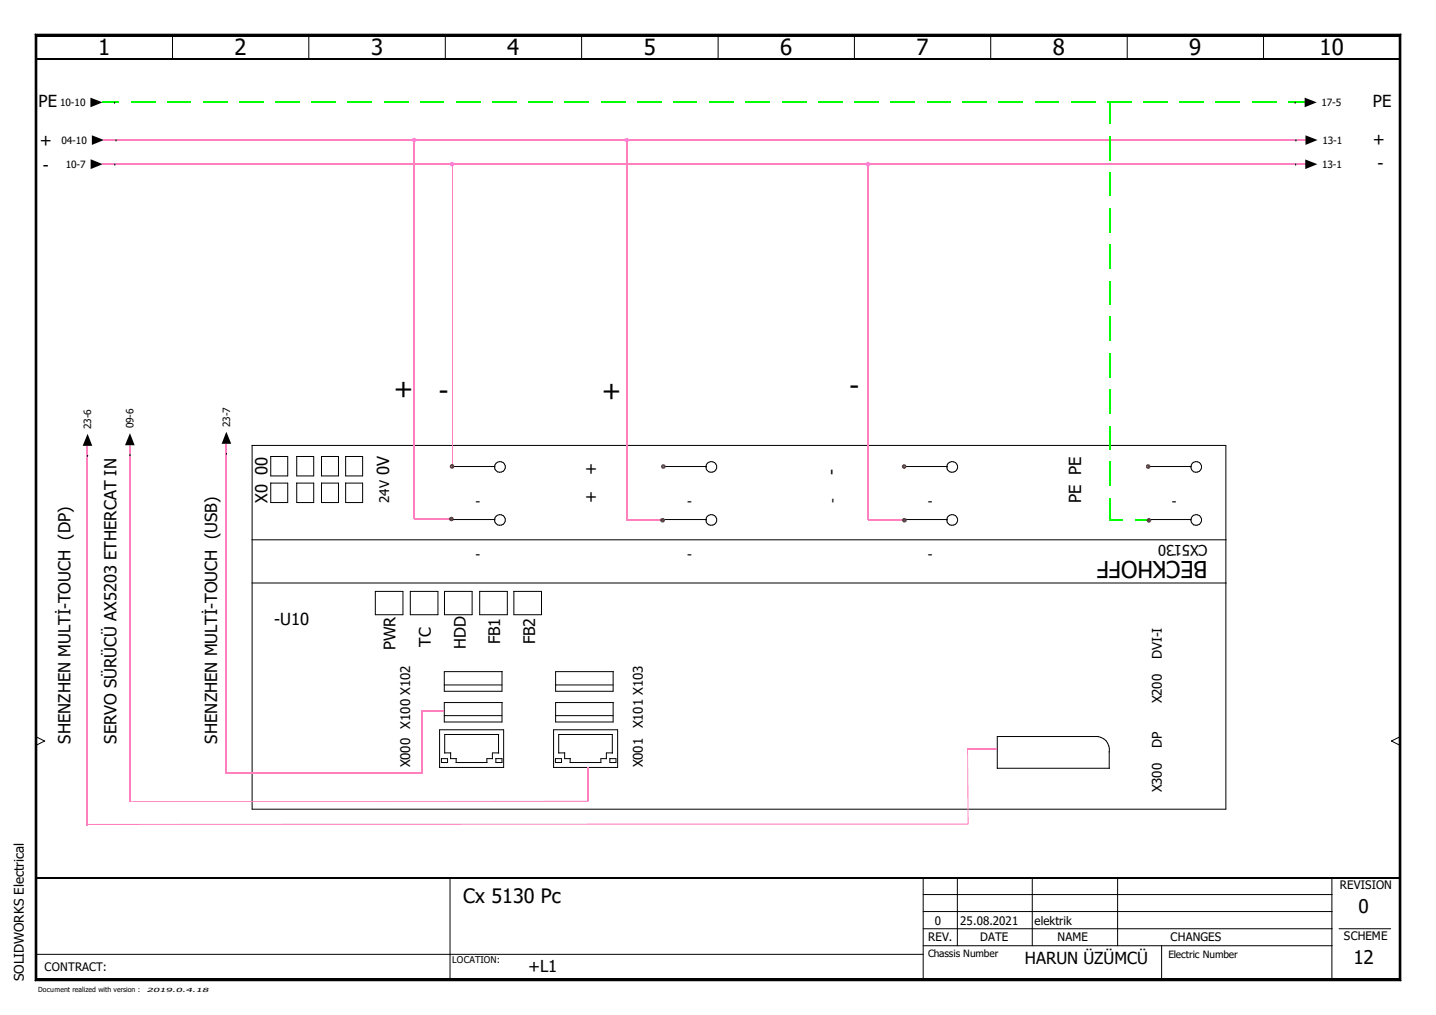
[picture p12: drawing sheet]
<svg xmlns="http://www.w3.org/2000/svg" width="297mm" height="210mm" viewBox="0 0 297 210" stroke-linecap="round" stroke-linejoin="round" font-family="sans-serif">
<path d="M.1 0h296.8v209.8h-296.8z" fill="none" stroke="#fff" stroke-width=".21"/>
<g fill="none" stroke="#000" stroke-width=".21">
<path d="M7.3 7.1l.3 .4zM7.3 7.1h282.5zM7.3 7.1v195.7zM7.3 7.1h282.5v195.7h-282.5zM7.6 7.5h281.8zM7.6 7.5v194.9zM7.6 7.5h281.8v194.9h-281.8zM35.7 7.2v5M63.9 7.2v5M92.2 7.2l-.1 5M120.4 7.2l-.1 5M148.6 7.2l-.1 5"/>
<path d="M176.8 7.2l-.1 5M205 7.2l-.1 5M233.2 7.2v5M261.4 7.2v5M289.4 7.5v194.9zM289.8 7.1l-.4 .4zM289.8 7.1v195.7zM23.7 21.2h.1M23.7 34h.1M24 29h.1M267.9 21.2h.1M268 34h.1"/>
<path d="M268.1 29h.1M18.1 94.2h.1M26.9 94.1h.1M46.8 93.8h.1M52.2 92.1h201.4v75.2h-201.4zM56 94.4h3.5v4h-3.5zM56 99.9h3.5v4h-3.5zM61.4 94.4h3.5v4h-3.5zM61.4 99.9h3.5v4h-3.5zM66.5 94.4h3.5v4h-3.5zM66.5 99.9h3.5v4h-3.5zM71.5 94.4h3.5v4h-3.5z"/>
<path d="M71.5 99.9h3.5v4h-3.5zM93.7 96.5h8.7M102.3 96.6h.1M137.4 96.5h8.7M146 96.6h.1M187.2 96.5h8.7M195.9 96.6h.1M237.7 96.5h8.7M246.3 96.6h.1M52.1 111.6h201.5M93.7 107.4h8.7M102.3 107.5h.1"/>
<path d="M137.4 107.4h8.7M146 107.5h.1M187.2 107.4h8.7M195.9 107.5h.1M237.7 107.4h8.7M246.3 107.5h.1M52.1 120.6h201.5M77.6 122.3h5.8v4.8h-5.8zM84.9 122.3h5.7v4.8h-5.7zM91.9 122.3h5.8v4.8h-5.8zM99.2 122.3h5.7v4.8h-5.7zM103.8 138.9v4.1h-11.9v-4.1h12"/>
<path d="M106.3 122.3h5.7v4.8h-5.7zM114.9 138.9h11.9v4.1h-11.9zM7.4 152.4l1.8 .8M9.2 153.2l-1.7 .9M9.2 153.2h.1M90.9 150.9h13.3v7.8h-13.3zM91.3 156.9h1.3v.8h-1.3zM91.9 148h11.9M91.9 141.6h11.9M102.6 156.9h1.2v.8h-1.2zM103.1 151.9v3.8M103.2 151.9h-11.2v3.8h1.2v1.2h1.2v.8h6.3"/>
<path d="M103.2 155.7h-1.3v1.2h-1.2v.8M103.8 145.3v4h-11.9v-4h12M114.5 150.9h13.3v7.8h-13.3zM114.9 156.9h1.3v.8h-1.3zM114.9 145.3h11.9v4h-11.9zM114.9 148h11.9M114.9 141.6h11.9M126.1 156.9h1.3v.8h-1.3zM126.7 151.9v3.8M126.7 155.7h-1.3l.1 1.2h-1.2v.8M126.7 151.9h-11.1v3.8h1.2v1.2h1.1v.8h6.4M227.1 152.3a2.71 2.71 0 0 1 2.3 3.2"/>
<path d="M227.2 152.3h-20.9v6.6h23.2M229.4 155.5v3.4M229.4 155.5h.1M287.8 153.2l1.8 .9M287.8 153.2h.1M289.6 152.4l-1.8 .8M7.4 197.4h183.6M93.1 181.5v21.1M191 195.6h84.5M191 192.1h84.5M191 188.5h84.5M191 185h84.5"/>
<path d="M191 181.5v21.1M198.1 181.5l-.1 14.1M213.6 181.5l-.1 14.1M231.2 181.5v14.1M240.3 195.6v7M275.5 181.5h.1M275.5 181.5v21.1M277 192.1h10.6M7.3 202.8h282.5zM7.6 202.4l-.3 .4zM7.6 202.4h281.8zM289.4 202.4l.4 .4z"/>
<circle cx="103.4" cy="96.6" r="1.11"/>
<circle cx="147.2" cy="96.6" r="1.11"/>
<circle cx="197" cy="96.6" r="1.11"/>
<circle cx="247.4" cy="96.6" r="1.11"/>
<circle cx="103.4" cy="107.5" r="1.11"/>
<circle cx="147.2" cy="107.5" r="1.11"/>
<circle cx="197" cy="107.5" r="1.11"/>
<circle cx="247.4" cy="107.5" r="1.11"/>
</g>
<path d="M7.3 7.3h282.5M7.3 202.6h282.5" fill="none" stroke="#000" stroke-width=".38"/>
<g fill="#000">
<path d="M7.3 7.1l.3 .4zM289.8 7.1l-.4 .4zM18.7 20.2l2.5 1-2.5 1zM18.8 32.9l2.4 1.1-2.4 1zM19 28l2.5 1-2.5 1zM269.9 20.2l2.5 1-2.5 1zM270 33l2.5 1-2.5 1zM270 28l2.5 1-2.5 1zM18.1 89.7l1 2.5h-2zM26.9 89.6l1 2.5h-2zM46.8 89.3l1 2.5h-2zM7.6 202.4l-.3 .4z"/>
<path d="M289.4 202.4l.4 .4z"/>
</g>
<path d="M7.4 7.1v195.7M7.4 12.2h282.2M289.6 7.1v195.7M7.4 181.5h282.2" fill="none" stroke="#000" stroke-width=".34"/>
<g fill="none" stroke="#ff7fbf" stroke-width=".21">
<path d="M21.2 34h248.8M21.5 29h248.5M85.7 29v78.3M93.5 34v62.5M129.6 28.9v78.7M179.5 34v73.4M18.1 92.2v78.5M26.9 92.1v73.7M46.8 91.8v68.2M85.7 107.3h7.7M129.6 107.6h7.5M179.6 107.6h7.5"/>
<path d="M46.8 160h40.6M87.4 146.9v13.1M87.4 147h4.4M121.7 158.7v7M200.1 155h6.1"/>
</g>
<path d="M26.9 165.7h94.8" fill="none" stroke="#ff7fbf" stroke-width=".25"/>
<g fill="none" stroke="#0f0" stroke-width=".25">
<path d="M229.6 20.9v4.8M229.6 28.2v4.9M229.6 35.6v5M229.6 43.1v5M229.6 50.6v5M229.6 58.1v4.9M229.6 65.5v5M229.6 73v5M229.6 80.5v5M229.6 88v5M229.6 95.5v5M229.4 107.6h2.9"/>
<path d="M229.6 103v4.7M234.8 107.6h2.9"/>
</g>
<path d="M200.2 155v15.4M18.1 170.5h182.2" fill="none" stroke="#ff7fbf" stroke-width=".3"/>
<g fill="none" stroke="#0f0" stroke-width=".21">
<path d="M21.2 21.2h3.4M27.1 21.2h5M34.6 21.2h4.9M42 21.2h5M49.5 21.2h5M57 21.2h5M64.5 21.2h5M72 21.2h5M79.5 21.2h5M86.9 21.2h5M94.4 21.2h5M101.9 21.2h5"/>
<path d="M109.4 21.2h5M116.8 21.2h5M124.3 21.2h5M131.8 21.2h5M139.3 21.2h5M146.8 21.2h5M154.3 21.2h5M161.8 21.2h4.9M169.2 21.2h5M176.7 21.2h5M184.2 21.2h5M191.7 21.2h4.9"/>
<path d="M199.1 21.2h5M206.6 21.2h5M214.1 21.2h5M221.6 21.2h5M229.1 21.2h5M236.6 21.2h5M244 21.2h5M251.5 21.2h5M259 21.2h5M266.5 21.2h3.4"/>
</g>
<g fill="#a50000">
<path d="M238 107.3l.2 .3h-.5z"/>
<path d="M237.7 107.1l.3 .2-.3 .3z"/>
<path d="M237.3 107.3l.4-.2v.5z"/>
<path d="M237.3 107.3l.3 .3h-.5z"/>
<path d="M237.1 107.6l.5 .1-.3 .2z"/>
<path d="M237.6 107.7l.1 .4-.4-.2z"/>
<path d="M237.7 107.7l.3 .2-.3 .2z"/>
<path d="M237.7 107.6h.5l-.2 .3z"/>
<path d="M237.5 96.4l.4-.3 .1 .4z"/>
<path d="M237.5 96l.4 .1-.4 .3z"/>
<path d="M237.1 96.1l.4-.1v.4z"/>
<path d="M237.1 96.1l.3 .4h-.4z"/>
<path d="M237 96.5h.4l-.3 .3z"/>
<path d="M237.4 96.5l.1 .5-.4-.2z"/>
<path d="M237.5 96.5l.4 .3-.4 .2z"/>
<path d="M237.5 96.5h.5l-.1 .3z"/>
<path d="M187.1 107.6l.3-.4 .2 .4z"/>
<path d="M187.1 107.1l.3 .1-.3 .4z"/>
<path d="M186.7 107.2l.4-.1v.5z"/>
<path d="M186.7 107.2l.4 .4h-.5z"/>
<path d="M186.6 107.6h.5l-.4 .3z"/>
<path d="M187.1 107.6v.5l-.4-.2z"/>
<path d="M187.1 107.7l.3 .2-.3 .2z"/>
<path d="M187.1 107.6h.5l-.2 .3z"/>
<path d="M187.1 96.4l.3-.3 .1 .4z"/>
<path d="M187 96l.4 .1-.3 .3z"/>
<path d="M186.7 96.1l.3-.1v.4z"/>
<path d="M186.7 96.1l.3 .4h-.5z"/>
<path d="M186.5 96.5h.5l-.3 .3z"/>
<path d="M187 96.5v.5l-.3-.2z"/>
<path d="M187 96.5l.4 .3-.4 .2z"/>
<path d="M187.1 96.5h.4l-.1 .3z"/>
</g>
<g fill="#ff7fdf">
<path d="M179.6 33.9l.3-.3 .1 .4z"/>
<path d="M179.5 33.4l.4 .2-.3 .3z"/>
<path d="M179.2 33.6l.3-.2v.5z"/>
<path d="M179.2 33.6l.3 .4h-.5z"/>
<path d="M179 34h.5l-.3 .3z"/>
<path d="M179.5 34v.5l-.3-.2z"/>
<path d="M179.5 34l.4 .3-.4 .2z"/>
<path d="M179.6 34h.4l-.1 .3z"/>
</g>
<g fill="#a50000">
<path d="M137.2 96.4l.4-.3 .1 .4z"/>
<path d="M137.2 96l.4 .1-.4 .3z"/>
<path d="M136.9 96.1l.3-.1v.4z"/>
<path d="M136.9 96.1l.3 .4h-.5z"/>
<path d="M136.7 96.5h.5l-.3 .3z"/>
<path d="M137.2 96.5v.5l-.3-.2z"/>
<path d="M137.2 96.5l.4 .3-.4 .2z"/>
<path d="M137.2 96.5h.5l-.1 .3z"/>
<path d="M137.1 107.6l.3-.4 .1 .4z"/>
<path d="M137.1 107.1l.3 .1-.3 .4z"/>
<path d="M136.7 107.2l.4-.1v.4z"/>
<path d="M136.7 107.2l.3 .4h-.4z"/>
<path d="M136.6 107.6h.4l-.3 .3z"/>
<path d="M136.7 107.9l.4-.2v.4z"/>
<path d="M137.1 107.6l.3 .3-.3 .2z"/>
<path d="M137.1 107.6h.4l-.1 .3z"/>
</g>
<g fill="#ff7fdf">
<path d="M130 28.6l.1 .4h-.4z"/>
<path d="M129.6 28.5l.4 .1-.3 .4z"/>
<path d="M129.2 28.6l.4-.1v.4z"/>
<path d="M129.2 28.6l.4 .4h-.5z"/>
<path d="M129.1 29h.5l-.4 .3z"/>
<path d="M129.2 29.3l.4-.3v.5z"/>
<path d="M129.6 29l.4 .3-.4 .2z"/>
<path d="M129.7 29h.4l-.1 .3z"/>
</g>
<g fill="#a50000">
<path d="M93.8 96.1l.2 .4h-.4z"/>
<path d="M93.5 96l.3 .1-.2 .3z"/>
<path d="M93.2 96.1l.3-.1v.4z"/>
<path d="M93.2 96.1l.3 .4h-.5z"/>
<path d="M93 96.5h.5l-.3 .3z"/>
<path d="M93.5 96.5v.4l-.3-.1z"/>
<path d="M93.5 96.5l.3 .3-.3 .1z"/>
<path d="M93.6 96.5h.4l-.2 .3z"/>
</g>
<g fill="#ff7fdf">
<path d="M93.6 33.9l.2-.3 .2 .4z"/>
<path d="M93.5 33.4l.3 .2-.2 .3z"/>
<path d="M93.2 33.6l.3-.2v.5z"/>
<path d="M93.2 33.6l.3 .4h-.5z"/>
<path d="M93 34h.5l-.3 .3z"/>
<path d="M93.5 34v.5l-.3-.2z"/>
<path d="M93.5 34l.3 .3-.3 .2z"/>
<path d="M93.6 34h.4l-.2 .3z"/>
</g>
<g fill="#a50000">
<path d="M93.7 107l.2 .4h-.5z"/>
<path d="M93.4 106.8l.3 .2-.3 .3z"/>
<path d="M93 107l.4-.2-.1 .5z"/>
<path d="M93 107l.3 .4h-.4z"/>
<path d="M92.9 107.4h.4l-.3 .3z"/>
<path d="M93.3 107.4l.1 .4-.4-.1z"/>
<path d="M93.4 107.4l.3 .3-.3 .1z"/>
<path d="M93.4 107.4h.5l-.2 .3z"/>
</g>
<g fill="#ff7fdf">
<path d="M85.7 29l.4-.4 .1 .4z"/>
<path d="M85.7 28.5l.4 .1-.4 .4z"/>
<path d="M85.3 28.6l.4-.1v.5z"/>
<path d="M85.3 28.6l.4 .4h-.5z"/>
<path d="M85.2 29h.5l-.4 .3z"/>
<path d="M85.7 29v.5l-.4-.2z"/>
<path d="M85.7 29l.4 .3-.4 .2z"/>
<path d="M85.7 29h.5l-.1 .3z"/>
</g>
<g font-size="5.5">
<text x="81.4" y="82.2">+</text>
<text x="90.8" y="82.8">-</text>
<text x="124.5" y="82.8">+</text>
<text x="175.7" y="81.8">-</text>
</g>
<text font-size="4.8" x="249.8" y="116.1" transform="rotate(180 249.8 116.1)">BECKHOFF</text>
<g font-size="4.6">
<text x="20.3" y="11.3">1</text>
<text x="48.5" y="11.3">2</text>
<text x="76.7" y="11.3">3</text>
<text x="104.9" y="11.3">4</text>
<text x="133.2" y="11.3">5</text>
<text x="161.4" y="11.3">6</text>
<text x="189.6" y="11.3">7</text>
<text x="217.8" y="11.3">8</text>
<text x="246" y="11.3">9</text>
<text x="273" y="11.3">10</text>
</g>
<text font-size="4.1" x="95.8" y="186.6">Cx 5130 Pc</text>
<g font-size="3.9">
<text x="281" y="188.8">0</text>
<text x="279.9" y="199.4">12</text>
</g>
<g font-size="3.4">
<text x="8" y="22.2">PE</text>
<text x="284" y="22.2">PE</text>
<text x="284" y="29.9">+</text>
<text x="8.3" y="30.3">+</text>
<text x="8.9" y="35.3">-</text>
<text x="284.9" y="35.1">-</text>
<text x="80.5" y="98.3" transform="rotate(-90 80.5 98.3)">0V</text>
<text x="123.4" y="98.3" transform="rotate(-90 123.4 98.3)">+</text>
<text x="173.2" y="98.3" transform="rotate(-90 173.2 98.3)">-</text>
<text x="55.3" y="104" transform="rotate(-90 55.3 104)">X0 00</text>
<text x="123.4" y="104" transform="rotate(-90 123.4 104)">+</text>
<text x="223.6" y="104" transform="rotate(-90 223.6 104)">PE PE</text>
<text x="56.7" y="129.3">-U10</text>
<text x="14.6" y="153.8" transform="rotate(-90 14.6 153.8)">SHENZHEN MULTİ-TOUCH (DP)</text>
<text x="24.1" y="153.8" transform="rotate(-90 24.1 153.8)">SERVO SÜRÜCÜ AX5203 ETHERCAT IN</text>
<text x="44.9" y="153.8" transform="rotate(-90 44.9 153.8)">SHENZHEN MULTİ-TOUCH (USB)</text>
<text x="109.3" y="201.1">+L1</text>
<text x="212" y="199.4">HARUN ÜZÜMCÜ</text>
</g>
<g font-size="3.3">
<text x="81.8" y="134.4" transform="rotate(-90 81.8 134.4)">PWR</text>
<text x="89.2" y="133.7" transform="rotate(-90 89.2 133.7)">TC</text>
<text x="96.3" y="134.1" transform="rotate(-90 96.3 134.1)">HDD</text>
<text x="103.5" y="133.3" transform="rotate(-90 103.5 133.3)">FB1</text>
<text x="110.7" y="133.3" transform="rotate(-90 110.7 133.3)">FB2</text>
</g>
<text font-size="3" x="249.8" y="112.7" transform="rotate(180 249.8 112.7)">CX5130</text>
<g font-size="2.7">
<text x="80.5" y="104" transform="rotate(-90 80.5 104)">24V</text>
<text x="98.4" y="104.6">-</text>
<text x="142.1" y="104.6">-</text>
<text x="173.2" y="104" transform="rotate(-90 173.2 104)">-</text>
<text x="191.9" y="104.6">-</text>
<text x="242.4" y="104.6">-</text>
<text x="98.4" y="115.6">-</text>
<text x="142.1" y="115.6">-</text>
<text x="191.9" y="115.6">-</text>
<text x="242.4" y="115.6">-</text>
<text x="240.3" y="136.4" transform="rotate(-90 240.3 136.4)">DVI-I</text>
<text x="240.3" y="145.5" transform="rotate(-90 240.3 145.5)">X200</text>
<text x="84.9" y="150.7" transform="rotate(-90 84.9 150.7)">X100 X102</text>
<text x="133" y="150.6" transform="rotate(-90 133 150.6)">X101 X103</text>
<text x="240.3" y="154.7" transform="rotate(-90 240.3 154.7)">DP</text>
<text x="84.9" y="158.7" transform="rotate(-90 84.9 158.7)">X000</text>
<text x="133" y="158.7" transform="rotate(-90 133 158.7)">X001</text>
<text x="240.3" y="163.9" transform="rotate(-90 240.3 163.9)">X300</text>
<text x="4.9" y="202.8" transform="rotate(-90 4.9 202.8)">SOLIDWORKS Electrical</text>
</g>
<g font-size="2.4">
<text x="277.2" y="183.8">REVISION</text>
<text x="193.4" y="191.3">0</text>
<text x="198.6" y="191.3">25.08.2021</text>
<text x="214" y="191.3">elektrik</text>
<text x="192" y="194.7">REV.</text>
<text x="202.7" y="194.7">DATE</text>
<text x="218.7" y="194.7">NAME</text>
<text x="242.1" y="194.7">CHANGES</text>
<text x="278" y="194.4">SCHEME</text>
<text x="9.2" y="200.9">CONTRACT:</text>
</g>
<g font-size="2.1">
<text x="12.4" y="21.9">10-10</text>
<text x="273.4" y="21.9">17-5</text>
<text x="12.7" y="29.7">04-10</text>
<text x="273.6" y="29.7">13-1</text>
<text x="13.6" y="34.7">10-7</text>
<text x="273.5" y="34.7">13-1</text>
<text x="18.8" y="88.7" transform="rotate(-90 18.8 88.7)">23-6</text>
<text x="27.6" y="88.6" transform="rotate(-90 27.6 88.6)">09-6</text>
<text x="47.6" y="88.3" transform="rotate(-90 47.6 88.3)">23-7</text>
<text x="192" y="198">Chassis Number</text>
<text x="241.7" y="198.1">Electric Number</text>
</g>
<text font-size="1.9" x="93.6" y="199.2">LOCATION:</text>
<text font-size="1.4" x="7.9" y="205.2">Document realized with version :</text>
<text font-size="1.2" x="30.3" y="205.1">2019.0.4.18</text>
</svg>
